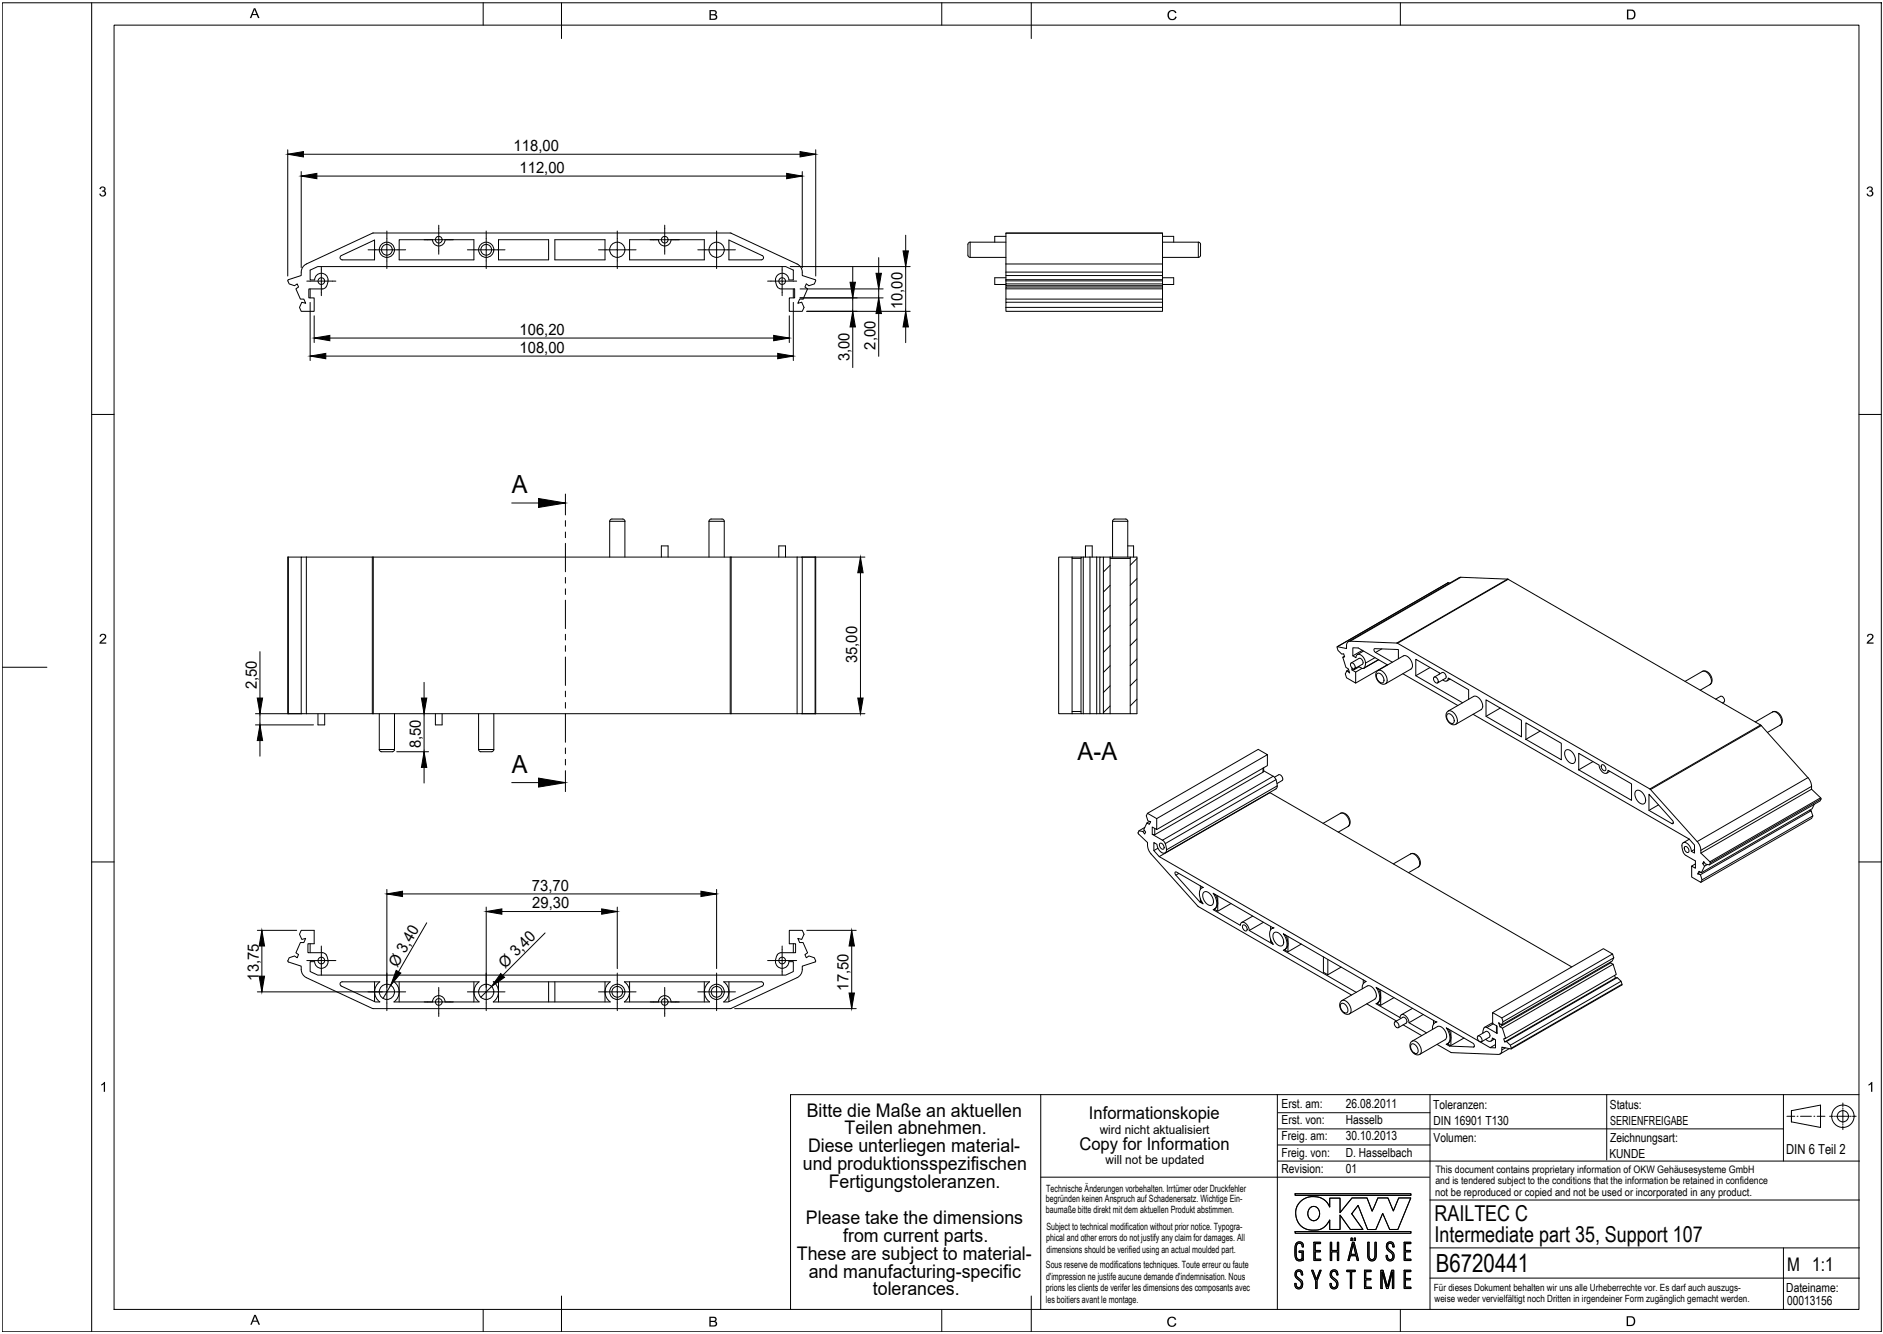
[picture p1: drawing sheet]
<svg xmlns="http://www.w3.org/2000/svg" width="421mm" height="298mm" viewBox="0 0 421 298" stroke-linecap="round" stroke-linejoin="round" font-family="sans-serif">
<!-- layer: 0 -->
<g fill="none" stroke="#000" stroke-width=".22">
<path d="M.5 .6h420v297h-420zM20.5 .6v297M25.5 5.6h390v287h-390zM108 .6v5M125.5 .6v8M210.5 .6v5M230.5 .6v8M313 .6v5M64.3 33.5v28.2M64.3 34.5h118M67.3 38.3v21.5M67.3 39.3h112"/>
<path d="M179.3 38.3v21.5M182.3 33.5v28.2M68.5 59a2.29 2.29 0 0 0-1.2 2.6l-2.8 .9M71.8 59.6v3.2h-3.2M76.1 57.2l7.6-3.6v4.5h-7.2a.5 .5 0 0 1-.5-.3 .5 .5 0 0 1 .1-.6zM83.2 52.1l-14.7 6.9M83.2 52.1h80.2M86.5 51.6v4.2h-4.2M89.2 53.6h7.5a1.4 1.4 0 0 0 1.4 1.4 1.4 1.4 0 0 0 1.4-1.4h6.4v4.5h-16.7zM90.7 55.8h-4.2v4.2M98.1 50.3v3.3h-3.3M100.6 53.6h-2.5v3.2"/>
<path d="M108.7 51.6v4.2h-4.2M111.4 53.6h11.2v4.5h-11.2zM112.9 55.8h-4.2v4.2M124 53.6h11.2v4.5h-11.2zM138 51.6v4.2h-4.2M140.7 53.6h6.5a1.4 1.4 0 0 0 1.4 1.4 1.4 1.4 0 0 0 1.4-1.4h7.4v4.5h-16.7zM142.2 55.8h-4.2v4.2M148.6 50.3v3.3h-2.5M151.1 53.6h-2.5v3.2M160.2 51.6v4.2h-4.2M162.9 53.6l7.5 3.5a.5 .5 0 0 1 .2 .6 .5 .5 0 0 1-.4 .4h-7.3zM163.4 52.1l14.8 6.9a2.27 2.27 0 0 1 1.1 2.6l2.9 .9 .1 .3"/>
<path d="M164.4 55.8h-4.2v4.2M174.8 59.6v3.2h-3.2M176.6 59.6h26.8M190.6 59.6v22.5M196.4 57.6v22M202.4 52.6v24M216.8 57.5h8M216.8 54.1l-.4 .3-.1 .2v2.4l.3 .4 .2 .1M224.8 52.1h35M224.8 54.1h-8v3.4M224.8 52.8h-2.5v1.3M224.8 52.1v9.5"/>
<path d="M224.8 59h35M259.8 54.1h8v3.4M259.8 57.5h8M259.8 52.8h2.5v1.3M259.8 52.1v9.5M267.8 54.1l.5 .3v.2v2.4v.3l-.5 .2M64.5 62.5l-.2 .3 .3 .6 1.2 .4 .6-.4 .3 .7-.6 .4 1 2.3h.8l.4 1-.8-.3-.6 1.2 .4 .9h2.9v-3h-1.2v-2h3.1M69.3 64.6v2M69.3 67.6v13M69.3 79.6h108M70.2 70.6v5.9M70.2 75.5h106.2"/>
<path d="M70.3 62.6h-1v-2.2l1.7-.8h104.6l1.7 .8v2.2h-1a1.54 1.54 0 0 0-1.9-1.5 1.54 1.54 0 0 0-1 2.2l.3 .8M70.3 62.6a1.54 1.54 0 0 1 2-1.5 1.54 1.54 0 0 1 .9 2.2l-.3 .8M72.9 64.1l-.3 .3-.5 .2M75.1 62.8h-3.3v3.3M173.7 64.1l.4 .3 .5 .2M176.4 70.6v5.9M177.3 64.6v2M177.3 67.6v13M178.1 62.8h-3.3v3.3M178.8 64.6h18.6M178.8 66.6h18.6M180.3 69.6h23.1"/>
<path d="M182.3 62.8l-.3 .6-1.2 .4-.6-.4-.3 .7 .6 .4-1 2.3h-.8l-.4 1 .9-.3 .5 1.2-.4 .9h-2.9v-3h1.2v-2h-3M224.8 62.8v.6h35v-.6M224.8 62.5v-.9h35v.9M224.8 63.4v.4h35v-.4M224.8 64.5v2.3h35v-2.3M224.8 64.5v-.4h35v.4M224.8 68.7v.9h35v-.9M224.8 68.7v-1.2h35v1.2M224.8 64.5h35M224.8 62.1h-2.5v1.5h2.5M224.8 62.5v.3M224.8 63.8v.3"/>
<path d="M224.8 66.8v.7M224.8 68.7h35M224.8 62.8h35M224.8 62.5h35M224.8 60.8h35M259.8 62.1h2.5v1.5h-2.5M259.8 62.5v.3M259.8 63.8v.3M259.8 66.8v.7M20.5 92.6h5M415.5 92.6h5M114.4 112.4h12"/>
<path d="M126.4 110.4v4.7M126.4 116.3v1.3M126.4 118.9v1.2M136.3 116.5v-.3l.5-.2h2.4h.2l.3 .5M136.3 116.5h3.4M136.3 116.5v8M139.7 116.5v8M158.5 116.5h3.4M158.5 116.5v8M158.5 116.5v-.3l.5-.2h2.4h.2l.3 .5M161.9 116.5v8M248.7 116.5v-.3l.5-.2h2.4h.2l.3 .5"/>
<path d="M248.7 116.5v8M248.7 116.5h3.4M252.1 116.5v8M64.5 124.5v35M67.3 124.5h-3v35M68.5 124.5h-1.2v35h1.2M68.5 124.5h109.7M68.5 124.5v35M83.2 124.5v35M83.4 124.5v35M126.4 121.4v6.4M126.4 129v1.3"/>
<path d="M126.4 131.6v1.2M126.4 134.1v6.4M147.8 124.5v-2.5h1.5v2.5M163.2 124.5v35M163.4 124.5v35M174.1 124.5v-2.5h1.5v2.5M178.2 124.5h1.1v35h-1.1M178.2 124.5v35M179.2 124.5h14.1M182.2 124.5v35M182.3 124.5v35M192.3 124.5v35"/>
<path d="M239.6 124.5h-3v35h3M239.6 124.5h2M239.6 124.5v35M239.6 124.8h2M242.1 124.5h-.5v35h.5M242.1 124.5h3.7M242.1 124.5v35M242.6 124.5v-2.5h1.5v2.5M243.6 124.5v35M245.1 124.5v35M246.6 124.5h-.8v35h.8M248.1 124.5h-1.5v35h1.5"/>
<path d="M248.1 124.8h4.5M248.1 124.5h4.5M248.1 124.5v35M248.1 130.8l-1.5 1.5M248.1 126.3l-1.5 1.5M248.1 135.3l-1.5 1.5M248.1 139.8l-1.5 1.5M252.1 122h1.3v2.5M252.6 124.5h1.5v35h-1.5zM254.1 124.8l-1.5 1.5M254.1 129.3l-1.5 1.5M254.1 133.8l-1.5 1.5"/>
<path d="M254.1 138.3l-1.5 1.5M323.7 130.2l-24.8 14.3M324 130.3l-.3-.1-24.8 14.3M326.5 129l10.4 .4M326.5 129l-24.7 14.3M326.5 129l-.4 .1-24.7 14.3M336.9 129.4l-24.7 14.3M336.9 129.4h.2M337.1 129.5l56.4 32.5-24.7 14.3-56.5-32.6M337.1 129.5l-24.8 14.2M.5 149.1h10M57.1 159.5h10.4"/>
<path d="M58.1 145.6v23.4M68.5 159.5h109.7M71.1 159.5v2.5h1.5v-2.5M84.8 159.5v8M88.2 159.5v8M94.8 152.5v22.5M97.3 159.5v2.5h1.5v-2.5M107 159.5v8M110.4 159.5v8M126.4 141.7v1.3M126.4 144.3v1.2M126.4 146.8v6.4"/>
<path d="M126.4 154.4v1.3M126.4 157v1.2M126.4 159.5v6.4M179.2 159.5h14.1M239.6 159.5h2M239.6 159h2M242.1 159.5h3.7M248.1 159.5h4.5M248.1 144.3l-1.5 1.5M248.1 148.8l-1.5 1.5M248.1 153.3l-1.5 1.5M248.1 157.8l-1.5 1.4"/>
<path d="M254.1 142.8l-1.5 1.5M254.1 147.3l-1.5 1.5M254.1 151.8l-1.5 1.4M254.1 156.2l-1.5 1.5M300.5 146.7l-.4 .2M301.4 149.6l-.3 .3M302 148.2l.5 .1 .4 .6a.43 .43 0 0 1-.3 .6 .43 .43 0 0 1-.5-.4l-.3-.5zM303.8 149l-1.1 .6M304.4 149.4l-1.4 .8M304.5 145.3l-2.1 1.3M304.7 148.1l-.2-.6-.6-.4-1.9 1.1M304.7 148.1l-.2 .3-1.8 1v.2l-.5 .1"/>
<path d="M304.8 145.5l-1.4 .8M305.2 148.2l-.2-.8-.6-.8a.71 .71 0 0 0-.8-.4 .71 .71 0 0 0-.5 .8l-.7-.4v-1.8h1.2l6.5 3.8M305.2 148.2l-.1 .5a.57 .57 0 0 1-.8 .6l-.7-.4M307.3 147l-2.1 1.2M307.4 145.8l-.3-.4 .2-.5 5.2 .2v2.1M307.4 145.8l3.8 2.2M307.8 150l6-3.5 .8 .2 .7 .8a1.75 1.75 0 0 1 0 2l-6 3.4-.8-.3-.7-.8-.3-1.1zM307.8 150.5a1.4 1.4 0 0 1 1.5 1.8 .83 .83 0 0 1-.9 .2 .83 .83 0 0 1-.5-.7l-.3-.7zM308 149.8a2.01 2.01 0 0 1 2 2.1v.4l-.3 .5M308.1 147.4l-3.3 1.9M308.8 145l-1.4 .8M310.1 148.6l-7.1 4"/>
<path d="M312.2 143.7l-10.4-.4a.84 .84 0 0 0-.8 1v.6l-2.1-.4-.1 .1a2.16 2.16 0 0 0 1.1 1.6l.4-.1 .2 .7-.4 .1 .7 2.2 .6 .4 .3 .9-.6-.5-.4 .7 .3 .9 2 1.1v-2.4l-.8-.5v-.5M312.2 143.7h.2M313.5 150.6l12.3 7.1M319.6 149.2l-3.2 1.8M320.5 151.4h.5l.4 .6a.43 .43 0 0 1-.2 .7 .43 .43 0 0 1-.6-.4l-.2-.6zM320.6 151.3l1.7-1 .6 .1a.9 .9 0 0 1 .2 1.2l-1.8 1M321.7 150.6v-.2l-5.3-3.1v3.7l10.5 6M322.5 151.9v.1a.64 .64 0 0 0 .8 .2 .64 .64 0 0 0 .4-.7l4.6 2.6v2.2M323.5 159.6l.5-.1 .4 .3 .4 .5 .2 .6a.61 .61 0 0 1-.4 .8 .61 .61 0 0 1-.7-.4l-.5-.9zM323.7 158.9a2.1 2.1 0 0 1 2 2.2l-.3 .7M324.1 151.8l-.7 .4M329.2 159.6l48.3 27.9 1.2 1.3v1.8l-.7-.4-.2-.8-.6-.8a.71 .71 0 0 0-.8-.4 .71 .71 0 0 0-.5 .8"/>
<path d="M331 158.6a1.9 1.9 0 0 0-.2-2.4l-.4-.3a.97 .97 0 0 0-1.1-.3l-5.8 3.4-.3 .8 .3 1.2 .7 .7 .9 .2 5.9-3.3M332.1 156.4l8 4.6v3.6l-8-4.5zM335.3 158.2l-3.2 1.9M380.5 150h.9l.5 .4 .5 .6 .3 1.2-.2 .4-.3 .4M380.5 150l-3.9 2.3M380.5 150a1.81 1.81 0 0 1 1.8 1.3l.2 1.1-.3 .6M382.2 153l-2.2 1.2M383.5 156.2l1.1-.6a.95 .95 0 0 1 .8 1.1l-.4 .4M396.2 159.1l.3-.1 .6 .1 .9 .9 .4 1.2-.2 .5-.3 .3M396.2 159.1l-3.9 2.2M396.2 159.1a1.87 1.87 0 0 1 1.8 1.4l.2 .5a.96 .96 0 0 1-.3 1M57.1 162h13"/>
<path d="M84.8 167.5v.2l.5 .3h2.4l.2-.1 .3-.4M84.8 167.5h3.4M88.7 168h7.1M107 167.5v.2l.5 .3h2.4l.2-.1 .3-.4M107 167.5h3.4M114.4 174.9h12M126.4 167.1v1.3M126.4 169.7v1.2M126.4 172.2v4.7M282.3 171.7v.9M282.4 171.6v.6M283.3 168.6v2.5l-24.8 14.3"/>
<path d="M283.8 177.1h.1M284.6 173.5l-2.2-1.3-.1 .4-24.2 13.9-.6-.1M284.6 173.5l-24.8 14.3M284.6 173.5l.6 .7M284.8 173.7l1.2-.6 .5 .4 .2 .6M285.2 176.3l-24.8 14.3M285.2 174.2l-24.8 14.3M285.2 174.2l.3 1.4M285.5 175.6l-24.8 14.3M285.5 175.6l-.3 .7M286.7 174.1l-.1 .3-1.2 .7M341 161.5l8 4.6v3.7l-8-4.6z"/>
<path d="M344.2 163.4l-3.2 1.8M349.9 167.7a1.45 1.45 0 0 1 2 1.1l.2 .8a.84 .84 0 0 1-.5 1 .84 .84 0 0 1-1-.4l-.8-1.4-.1-.7zM352.9 168.3l4.5 2.7 .3 .9 .6 .7a.62 .62 0 0 0 .8 .2 .62 .62 0 0 0 .3-.7l5.3 3.1v3.6l-11.8-6.8zM356 170.2l-3.1 1.8M357.9 171a.76 .76 0 0 1 .9 .3 .76 .76 0 0 1-.1 .9l-.7-.4-.1-.5zM359.8 172.4l-.7 .4M365.6 176.8a1.27 1.27 0 0 1 1.9 .8l.3 1a.85 .85 0 0 1-.4 1.1 .85 .85 0 0 1-1.2-.5l-.7-1.2-.1-.7zM368.6 177.5l5.4 6.1a.28 .28 0 0 1 0 .3 .28 .28 0 0 1-.3 .1l-5.1-2.9zM368.8 176.3l.1 .1M370.7 179.9l-2.1 1.2M393.5 162l.2 .1M393.7 162.1l-24.8 14.3 10.4 11.7"/>
<path d="M393.7 162.1l10.4 11.7M397.9 162l-2.9 1.7M404.1 173.8l-24.8 14.3M404.1 173.8l.6 1.1 .2 .8M404.9 175.7l-24.7 14.3v.6l2 2M404.9 175.7v.7M405.5 179.7l-.5 1-24.7 14.3M406.9 178.3l-2-1.9-24.7 14.2M406.9 178.3l-24.7 14.3M406.9 178.3l.1 .2M407 178.5l-.2 .5-24.8 14.3M407 178.5l-24.7 14.3"/>
<path d="M20.5 192.6h5M86.5 198.8v21.8M86.5 199.8h73.7M160.2 198.8v17.6M255.8 185.6l-.4 .2M255.9 184.9l-1.3 .7M256.5 181.7l24.7-14.2 2.1 1.1-24.8 14.3M257 183.6l-.7 .3M257.3 190.8l10.6 11.8 34.2 19.8M258.1 185.1v1.4M258.8 189.5l-.9 .6M259.1 191.4l24.7-14.3 67.5 39"/>
<path d="M259.2 188.5h.6l.4 .7a.44 .44 0 0 1-.4 .6 .44 .44 0 0 1-.5-.4l-.2-.5zM259.8 187.8l-2.3-1.4v-1.6l1 .6v-2.5l-2-1.2-.3 .6 .4 1.1 .6 .2-.3 .6-.6-.3-.7 1.5 .5 .5-.3 .5-.4-.6-.8-.2-.2 .6 2.1 2.1 .1 1.4 .7 1.1M259.8 187.7l.6 .8M260.4 188.5l.3 1.4M260.7 189.9a.73 .73 0 0 1-.5 .8 .73 .73 0 0 1-.9-.4l-.5-.8-.2-.8-.7-.4v1.8l1.2 1.3 74 42.7 1.2 .1v-1.8l-.7-.4a.76 .76 0 0 1-.7 .7 .76 .76 0 0 1-.8-.5M262.7 194.9h.3l5.9 3.4a1.79 1.79 0 0 0-.6 2.6l.6 1.1-.7-.4-5.4-6.1-.2-.3zM263.5 195.2l-.7 .4M268.3 197.9v.9M268.9 198.3l-.3 .1M268.9 198.3h.1M269.1 199.3a1.87 1.87 0 0 1 2.1 1.9 .84 .84 0 0 1-.4 1.1 .84 .84 0 0 1-1.1-.4l-.5-.6-.4-.9v-.6zM271.1 199.6l13.5 7.8a1.79 1.79 0 0 0-.6 2.6l.6 1-5.4-3.1-.2-.7-.6-.8a.65 .65 0 0 0-.7-.3 .65 .65 0 0 0-.5 .7l-6.1-3.5a1.8 1.8 0 0 0 .6-2.7z"/>
<path d="M271.6 199.9a2.3 2.3 0 0 1-.2 3.3l.8 .4 2.9-1.7M299.6 181.8l.6-.2 .8 .5 .6 .7 .2 1.1-.4 .7-2.3 1.3M299.6 181.8a2 2 0 0 1 2 2.1l-.3 .8M299.6 181.8l-3.9 2.2M315.3 190.8l.6-.1 .8 .4 .6 .9 .2 1-.4 .7-2.3 1.3M315.3 190.8a2.01 2.01 0 0 1 2 2.1v.4l-.3 .5M315.3 190.8l-3.9 2.2M374 183.8l-.3 .2M375.9 189a2.51 2.51 0 0 0 .9 2.2M376.5 189.2h.5l.5 .7a.44 .44 0 0 1-.3 .6 .44 .44 0 0 1-.6-.4l-.2-.5zM376.8 191.2l2.1 1.2v1.6l-.8-.5v2.5l2.1 1.2 .2-.6-.3-1.1-.7-.2 .3-.6 .6 .3 .7-1.4-.4-.6 .2-.5 .4 .6 .8 .2 .3-.5M377.6 187.5l-1.4 .8"/>
<path d="M378.7 189.8l-.7 .4M378.9 193l-.8 .5M379.3 188.1l.7 1.1 .2 .8M380.1 194.9l-.7 .4M380.9 192.8l-.3 .2M381.6 193.2l-.6 .4M382.2 192.6l.1 .2M404.4 181.1l.4 .1M405.2 182.3l-.4-1.1-24.7 14.3M405.2 182.3l-.3 .6-24.7 14.3M405.2 182.3l-24.8 14.3M415.5 192.6h5"/>
<path d="M57.5 207.9h8.8M58.5 207.9v13.7M64.5 215l2.8 .9a2.28 2.28 0 0 0 1.2 2.6M69.3 210.9v2M71.8 211.4v3.2h-3.2M72.1 212.9h-3.3v-2h1.4v-3h-2.9l-.4 .9 .6 1.1 .8-.2-.4 .9h-.8l-1 2.3 .6 .4-.3 .7-.6-.4-1.2 .4-.3 .8 .2 .2M72.1 212.9a1.89 1.89 0 0 1 .6 3.2 1.5 1.5 0 0 1-1.6 .1 1.5 1.5 0 0 1-.8-1.3M75.1 214.6h-3.3v3.3M83.7 219.4v4.4M86.5 219.1v2.5h-2.5M89.2 219.4v4.5M95.4 206.2l-9.8 16.9"/>
<path d="M105.9 219.4v4.5M107.1 219.4h-19a2.75 2.75 0 0 1 0 4.5h8.6a1.4 1.4 0 0 1 1.4-1.4 1.4 1.4 0 0 1 1.4 1.4h7.6M107.1 219.4a2.75 2.75 0 0 0 0 4.5M108.7 219.1v2.5h-4.2M108.7 202.7v17.9M108.7 203.7h29.3M110.3 219.4h26.1a2.75 2.75 0 0 0 0 4.5h-26.2a2.75 2.75 0 0 0 .1-4.5zM111.4 219.4v4.5M121.8 208.5l-14.3 14.3M122.6 219.4v4.5M124 219.4v4.5M135.2 219.4v4.5"/>
<path d="M138 217.4v4.2h-4.2M138 202.7v13.7M139.5 219.4h19.1a2.74 2.74 0 0 0 0 4.5h-8.6a1.4 1.4 0 0 0-1.4-1.4 1.4 1.4 0 0 0-1.4 1.4h-7.6a2.76 2.76 0 0 0-.1-4.5zM140.7 219.4v4.5M157.4 219.4v4.5M160.2 217.4v4.2h-4.2M162.9 219.4v4.4M174.6 212.9h3.2v-2h-1.4v-3h2.9l.4 .9-.5 1.1-.9-.2 .4 .9h.8l1 2.3-.6 .4 .3 .7 .6-.4 1.2 .4 .3 .7M174.6 212.9a1.89 1.89 0 0 0-.7 3.2 1.5 1.5 0 0 0 2.4-1.2h1v2.2l-1.7 .8h-104.6l-1.7-.8v-2.2h1M174.8 211.4v3.2h-3.2M177.3 210.9v2M178.1 214.6h-3.3v3.3"/>
<path d="M180.3 207.9h11.1M182.3 214.7l-.1 .3-2.9 .9a2.26 2.26 0 0 1-1.1 2.6l-15 6.9h-79.8l-14.9-6.9M190.4 207.9v17.5M268.3 200.8l.1 .7-.2 .1M268.4 201.5l.2 .1M272.2 200.2v3.4M277.7 206.8a.74 .74 0 0 1 .9 .3 .74 .74 0 0 1-.1 .9l-.7-.4zM280 204.7l-2.5 1.4M282.4 206.1l-3.2 1.8M284 209.9v.5l.3 .2M284 207v.8M284.6 207.3h.1"/>
<path d="M284.6 207.3l-.3 .2M284.7 208.5a1.27 1.27 0 0 1 1.9 .9l.3 1a.83 .83 0 0 1-.5 1 .83 .83 0 0 1-1-.4l-.8-1.3-.1-.6zM287.3 208.9a2.93 2.93 0 0 1 .3 2.9l-.5 .4 .8 .5M287.9 209.3v3.4M290.8 211l-2.9 1.7M295.8 213.8v3.5l1 .5 3-1.7M296.8 214.4v3.4M304.7 219v.8M305.3 219.3l-.2 .1M305.3 219.3h.1M359.9 215l.1 .2-24.7 14.3M360 215.2l.5 .3"/>
<path d="M360.4 213.2l-2-1.2-24.8 14.3M360.7 214l-.4 .8-24.7 14.3M360.9 218l.2 .5M361.5 218.5h-.4l-24.8 14.3M362.3 219.3l.2 .8-24.7 14.3M362.5 219.9l-24.7 14.3M57.5 221.6h28M76.3 220.3a.5 .5 0 0 1-.3-.5 .5 .5 0 0 1 .5-.4h8.4a2.74 2.74 0 0 0 0 4.5h-1l-7.6-3.5M90.7 221.6h-4.2v4.2M98.1 220.6v3.3h-2.5M100.6 223.9h-2.5v3.2M112.9 221.6h-4.2v4.2"/>
<path d="M142.2 221.6h-4.2v4.2M148.6 220.6v3.3h-2.5M151.1 223.9h-2.5v3.2M164.2 225.4h27.2M164.4 221.6h-4.2v4.2M170.4 220.3a.5 .5 0 0 0 .2-.5 .5 .5 0 0 0-.5-.4h-8.3a2.75 2.75 0 0 1-.1 4.5h1.1l7.6-3.5M299.7 224.3a1.28 1.28 0 0 1 1.6 1.4 .62 .62 0 0 1-.5 .7 .62 .62 0 0 1-.7-.4l-.5-.9zM299.9 223.6l5.9-3.3 .8 .2 .6 .7a1.77 1.77 0 0 1 .1 2.1l-5.7 3.2M299.9 223.6a2.01 2.01 0 0 1 2.1 2.1l-.1 .5-.3 .3M299.9 223.6l-.3 .4-.2 .5 .4 1.2 .8 .8 .5 .2 .5-.2M304.5 221a1.36 1.36 0 0 1 .8-1.7l-18.5-10.6 .6 1.1 .3 1.1a1.29 1.29 0 0 1-.9 1.4l16.3 9.4M305.5 224.3l6.6 3.9"/>
<path d="M308 220.9a2.9 2.9 0 0 1 .3 2.9l-.3 .3M308.6 221.2v3.4M311.6 222.9l-3 1.7-.8-.4 .2-.1M311.7 228.4a.74 .74 0 0 1 .8 .4 .74 .74 0 0 1-.1 .9l-.6-.5zM311.8 228.3l1.8-1 .5 .2a.91 .91 0 0 1 .2 1.1l-1.8 1M313.6 229l4.2 2.4M315.4 233.4a1.28 1.28 0 0 1 1.6 1.4 .64 .64 0 0 1-.6 .7 .64 .64 0 0 1-.7-.5l-.4-.9zM315.4 232.8l5.9-3.4a2 2 0 0 1 2 2.2l-.3 .7-6 3.4-.9-.2-.7-.8-.3-1.2zM315.6 232.7l.5-.1 .4 .2 .9 .9 .3 1.1-.1 .5-.3 .3M315.7 225.3l-2.5 1.5M318.1 226.7l-3.2 1.8M320.2 230a1.36 1.36 0 0 1 .8-1.6l-13.4-7.8 .5 1 .3 1.2a1.3 1.3 0 0 1-.8 1.5l5.3 3.1a.69 .69 0 0 1 .6-.7 .69 .69 0 0 1 .8 .4l.4 .7 .2 .7 3.9 2.3"/>
<path d="M320.4 228v.9M321 228.4h.1M321 228.4l-.2 .1M323.2 229.7l6 3.4 .3 .7-.2 .2-5.3-.2-.8-.5a1.79 1.79 0 0 0 .6-2.6zM323.7 229.9a2.9 2.9 0 0 1 .3 3l-.3 .2M323.7 233.1l-.2 .2 .7 .3M324.3 230.3v3.3M327.2 232l-3.2 1.8M329.5 233.9l-.2 .1M330.3 231.5l.5 .1 .4 .6a.43 .43 0 0 1-.2 .7 .43 .43 0 0 1-.6-.4l-.2-.5zM330.3 231.5l1.8-1 .5 .1a.9 .9 0 0 1 .3 1.2l-1.8 1M331.4 230.7v.2"/>
<path d="M332.3 229.6l2.3 1.3v-1.6l-1-.6v-2.4l2.1 1.2 .2 .8-.3 .8-.6-.6 .3 1 .5 .3 .7 2.2-.4 .1 .2 .7 .4-.1a2.14 2.14 0 0 1 1.1 1.6l-.1 .1-2-.4v.6a.84 .84 0 0 1-.8 1l-10.5-.4-3.2-1.8M332.3 229.6l-.2-.1a1.01 1.01 0 0 0-.7 1.2M333.6 228.5l-1.8 1.1M333.7 228.8l-1.4 .8M334 232.2l-.8 .4M334.3 233.4l-1.2 .7M334.5 229.2v1.4l.1 .3M335.7 227.5l24.7-14.3 .3 .8-24.8 14.3M335.8 229.8l24.7-14.3 .8 2.2-24.8 14.3M336.5 234.2l-.8 .4M336.7 232.7l24.8-14.2 .8 .8-24.7 14.3M337.3 234.3l-2 1.2"/>
<path d="M232.6 244.6v48M285.5 244.6v48M285.6 259.5h130M285.6 252.3h113M285.6 255.9h34M285.6 248.7h34M319.6 244.6v48M359.1 244.6v14.6M398.6 244.6v14.9M399.4 249.4h1.8M400.4 250.7v-2.5v2.5M400.4 248.2l6.5-1.3v5l-6.5-1.2"/>
<path d="M401.7 249.4h.2M402.4 249.4h2.5M405.4 249.4h.2M406.1 249.4h1.8M408.9 249.4h.9M410 249.4h.2M410.4 249.4h3M411.9 246.5v.8M411.9 247.6v.2M411.9 248v2.9M411.9 251.1v.2M411.9 251.6v.8"/>
<path d="M413.6 249.4h.2M414 249.4h.9M415.5 244.6h-238.8v48M232.6 263.1h86.9M289.5 266.8h25.9v.3h-25.9zM289.5 275.2h25.9v.4h-25.9zM289.8 277.8a.93 .93 0 0 1 1.1-.2 .93 .93 0 0 1 .4 1h-.2a.7 .7 0 0 0-.8-.8 .7 .7 0 0 0-.6 1 3.3 3.3 0 0 0 .4 2.6l.9-.1v-1.4h-.6v-.4h.9v2.1a1.26 1.26 0 0 1-1.5-.1 1.26 1.26 0 0 1-.4-1.4l.1-1.7zM290.6 268.6a4.1 4.1 0 0 1 6.6 1.1v-2h2.3v3.3l2.7-3.3h3.3l1.2 3 1.3-3h2.2l1.2 2.9 1.2-2.9h2.7l-2.9 7h-1.8l-1.6-3.5-1.5 3.6h-1.8l-2.2-5.4-1.4 1.8 2.5 3.5h-2.8l-2.3-3.2v3.2h-2.3v-2.1a3.6 3.6 0 0 1-3.2 2.3h-.5a3.8 3.8 0 0 1-3.6-2.2 3.8 3.8 0 0 1 .7-4.1zM292.8 270a1.38 1.38 0 0 1 1.7-.1 1.38 1.38 0 0 1 .4 1.7 1.33 1.33 0 0 1-1.6 1.2 1.33 1.33 0 0 1-1-1.8zM293.7 277.6h1.5v.3h-1.2v1.5h1.1v.3h-1.1v1.7h1.2v.3h-1.5zM297.3 277.6h.3v1.8h1.3v-1.8h.3v4.1h-.3v-2h-1.3v2h-.3zM302 276.7h.2v.5h-.2z"/>
<path d="M302.3 277.6h.3l1.1 4.1h-.3l-.3-1.1h-1.3l-.2 1.1h-.3zM302.5 278l.5 2.3h-1.1zM302.7 276.7h.3v.5h-.3zM305.7 277.6h.3v2.7a.75 .75 0 0 0 .2 .9 .75 .75 0 0 0 .9 .1l.2-.8v-2.9h.3v2.8a1.01 1.01 0 0 1-1 1.4 1.01 1.01 0 0 1-.9-1.4zM310.2 277.7a.88 .88 0 0 1 1-.1 .88 .88 0 0 1 .4 1h-.3a.63 .63 0 0 0-.7-.8 .63 .63 0 0 0-.4 1.1l.4 .4a1.34 1.34 0 0 1 1 1.1 1.34 1.34 0 0 1-.7 1.3 .94 .94 0 0 1-1.1-1.2h.3a.67 .67 0 0 0 .7 1 .67 .67 0 0 0 .4-1.2l-.3-.4a1.42 1.42 0 0 1-.7-2.2zM313.8 277.6h1.5v.3h-1.2v1.5h1.2v.3h-1.2v1.7h1.3v.3h-1.6zM319.6 268.2h96M319.6 278.9h96M398.6 278.9v13.7M108 292.6v5M125.5 289.6v8M210.5 292.6v5"/>
<path d="M230.5 289.6v8M289.6 284.1a.88 .88 0 0 1 1.1-.2 .88 .88 0 0 1 .5 1h-.3a.62 .62 0 0 0-.8-.8 .62 .62 0 0 0-.3 1l.3 .3a1.55 1.55 0 0 1 .8 2.4 .94 .94 0 0 1-1.1 .1 .94 .94 0 0 1-.4-1.1h.3a.67 .67 0 0 0 .7 .9 .67 .67 0 0 0 .4-1.1l-.3-.4a1.46 1.46 0 0 1-.9-2.1zM293.1 283.9h.4l.7 2 .8-2h.3l-.9 2.3v1.7h-.3v-1.7zM297.6 284a.88 .88 0 0 1 1.1-.1 .88 .88 0 0 1 .3 1h-.3a.62 .62 0 0 0-.7-.8 .62 .62 0 0 0-.3 1l.2 .3a1.52 1.52 0 0 1 .7 2.5 .94 .94 0 0 1-1-.1 .94 .94 0 0 1-.3-1h.3a.67 .67 0 0 0 .7 .9 .67 .67 0 0 0 .4-1.1l-.4-.4a1.42 1.42 0 0 1-.7-2.2zM301 283.9h1.9v.3h-.8v3.7h-.3v-3.7h-.8zM305 283.9h1.4v.3h-1.1v1.5h1.1v.3h-1.1v1.6h1.2v.3h-1.5zM308.6 283.9h.5l1 3.6 .9-3.6h.5v4h-.3v-3.7l-.9 3.7h-.4l-1-3.7v3.7h-.3zM313 292.6v5M313.8 283.9h1.5v.3h-1.2v1.5h1.2v.3h-1.2v1.6h1.3v.3h-1.6zM319.6 285.6h96"/>
<circle cx="86.5" cy="55.8" r="1.7"/>
<circle cx="86.5" cy="55.8" r="1.2"/>
<circle cx="98.1" cy="53.6" r=".75"/>
<circle cx="108.7" cy="55.8" r="1.7"/>
<circle cx="108.7" cy="55.8" r="1.2"/>
<circle cx="138" cy="55.8" r="1.7"/>
<circle cx="148.6" cy="53.6" r=".75"/>
<circle cx="160.2" cy="55.8" r="1.7"/>
<circle cx="71.8" cy="62.8" r=".75"/>
<circle cx="174.8" cy="62.8" r=".75"/>
<circle cx="71.8" cy="214.6" r=".75"/>
<circle cx="174.8" cy="214.6" r=".75"/>
<circle cx="86.5" cy="221.6" r="1.7"/>
<circle cx="98.1" cy="223.9" r=".75"/>
<circle cx="108.7" cy="221.6" r="1.7"/>
<circle cx="138" cy="221.6" r="1.7"/>
<circle cx="138" cy="221.6" r="1.2"/>
<circle cx="148.6" cy="223.9" r=".75"/>
<circle cx="160.2" cy="221.6" r="1.7"/>
<circle cx="160.2" cy="221.6" r="1.2"/>
<circle cx="411.9" cy="249.4" r="2.5"/>
<circle cx="411.9" cy="249.4" r="1.25"/>
</g>
<g fill="#000">
<path d="M261.2 2.6l.8-.4 .8 .4 .1 .3h-.3l-.3-.4-.6 .1-.3 .3-.2 .4 .2 .6 .4 .3 .6-.1 .3-.4 .3 .1-.3 .5-.9 .2-.6-.3-.3-.8zM22.4 41.9l.7-.2 .5 .3v.4l-.3 .3 .3 .2 .1 .4-.4 .6h-.7l-.3-.4-.1-.2h.3l.2 .3 .3 .1 .4-.4-.2-.4-.4-.1v-.2l.5-.2v-.4l-.5-.1-.3 .4-.3-.1zM417.4 41.9l.7-.2 .5 .3v.4l-.3 .3 .3 .2 .1 .4-.4 .5-.6 .1-.4-.4-.1-.2h.3l.2 .3 .3 .1 .4-.4-.2-.4-.4-.1v-.2l.4-.2 .1-.4-.5-.1-.3 .4-.3-.1zM22.5 141.8l.6-.2 .5 .3 .1 .6-1.1 1.1h1.1v.2h-1.5l.2-.4 1.1-1.1-.1-.3-.3-.2-.4 .2-.1 .3h-.3zM417.4 141.8l.7-.2 .5 .3 .1 .6-1.1 1.1h1.2v.2h-1.6l.1-.3 1.2-1.2-.1-.3-.3-.2-.4 .2-.1 .3h-.3zM22.6 242.3l.9-.5v2.2h-.3v-1.7l-.6 .3zM417.6 242.3l.9-.5v2.2h-.3v-1.7l-.6 .3zM261.1 294.6l.7-.4 .9 .3 .2 .4h-.3l-.3-.4-.7 .1-.4 .6 .1 .7 .4 .3h.5l.4-.5 .3 .1-.3 .5-.7 .2-.8-.3-.2-.7z"/>
<path d="M56.7 1.8h.4l.9 2.2h-.3l-.3-.6h-1l-.2 .6h-.4zM56.9 2.1l-.4 1h.8z"/>
<path d="M158.6 2.3h1.1l.4 .2 .1 .4-.3 .4 .3 .2 .1 .3-.2 .5-1.5 .1zM158.9 2.5v.7l1-.2-.1-.4zM158.9 3.4v.8h.7l.4-.3-.2-.4z"/>
<path d="M363.6 2.1l1.2 .1 .5 .3 .2 .9-.3 .7-.5 .2h-1.1zM363.9 2.4v1.7l1-.1 .3-.6-.1-.7-.4-.3z"/>
<path d="M56.8 293.8h.4l.9 2.2h-.3l-.3-.6h-1l-.2 .6h-.4zM57 294.1l-.4 1h.8z"/>
<path d="M158.5 294.2l1.2 .1 .4 .2 .1 .4-.3 .4 .4 .3-.2 .7-1.6 .1zM158.8 294.5v.7l.8-.1 .3-.1-.2-.4zM158.8 295.4v.8h.8l.3-.2v-.5z"/>
<path d="M363.6 294.1h1.2l.5 .4 .2 .9-.4 .7-.5 .2h-1zM363.9 294.4v1.7l1-.1 .3-.5-.2-.9-.3-.2z"/>
</g>
<g fill="#000" stroke="#000" stroke-width=".22">
<path d="M64.3 34.5l3.5-.6v1.2zM67.3 39.3l3.5-.6v1.2zM175.8 38.7l3.5 .6-3.5 .6zM178.8 33.9l3.5 .6-3.5 .6zM201.8 56.1h1.2l-.6 3.5zM69.3 79.6l3.5-.6v1.2zM70.2 75.5l3.5-.6v1.2zM172.9 74.9l3.5 .6-3.5 .6zM173.8 79l3.5 .6-3.5 .6zM190 63.1h1.2l-.6 3.5zM190.6 69.6l.6 3.5h-1.2zM195.8 61.1h1.2l-.6 3.5z"/>
<path d="M196.4 66.6l.6 3.5h-1.2zM202.4 69.6l.6 3.5h-1.2zM120.4 111.4l6 1-6 1zM192.3 124.5l.6 3.5h-1.2zM57.5 156h1.2l-.6 3.5zM94.2 156h1.2l-.6 3.5zM191.7 156h1.2l-.6 3.5zM58.1 162l.6 3.5h-1.2zM94.8 168l.6 3.5h-1.2zM120.4 173.9l6 1-6 1zM86.5 199.8l3.5-.6v1.1zM156.7 199.2l3.5 .6-3.5 .5z"/>
<path d="M58.5 207.9l.6 3.5h-1.2zM108.7 203.7l3.5-.6v1.2zM134.5 203.1l3.5 .6-3.5 .6zM190.4 207.9l.6 3.5h-1.2zM57.9 218.1h1.2l-.6 3.5zM88.6 216.8l1 .6-2.3 2.8zM111.9 217.5l.9 .9-2.9 2zM189.8 221.9h1.2l-.6 3.5z"/>
</g>
<g font-size="5.6">
<text x="114.4" y="110.3">A</text>
<text x="114.4" y="172.7">A</text>
<text x="240.9" y="169.8">A-A</text>
<text x="320.9" y="284.3">B6720441</text>
</g>
<g font-size="4.9">
<text x="320.6" y="272.9">RAILTEC C</text>
<text x="320.6" y="277.6">Intermediate part 35, Support 107</text>
</g>
<g font-size="4.2">
<text x="180.3" y="249.5">Bitte die Maße an aktuellen</text>
<text x="180.6" y="257.5">Diese unterliegen material-</text>
<text x="188.8" y="253.5">Teilen abnehmen.</text>
<text x="179.4" y="261.5">und produktionsspezifischen</text>
<text x="185.2" y="265.5">Fertigungstoleranzen.</text>
<text x="180.1" y="273.5">Please take the dimensions</text>
<text x="178.1" y="281.5">These are subject to material-</text>
<text x="188.5" y="277.5">from current parts.</text>
<text x="180.8" y="285.5">and manufacturing-specific</text>
<text x="399.4" y="284">M 1:1</text>
<text x="195.1" y="289.5">tolerances.</text>
</g>
<g font-size="3.9">
<text x="243.4" y="250.1">Informationskopie</text>
<text x="241.3" y="256.9">Copy for Information</text>
</g>
<g font-size="3.5">
<text x="114.8" y="33.8">118,00</text>
<text x="116.1" y="38.6">112,00</text>
<text x="201.7" y="69.1" transform="rotate(-90 201.7 69.1)">10,00</text>
<text x="116.1" y="74.8">106,20</text>
<text x="116.1" y="78.9">108,00</text>
<text x="189.9" y="80.7" transform="rotate(-90 189.9 80.7)">3,00</text>
<text x="195.7" y="78.1" transform="rotate(-90 195.7 78.1)">2,00</text>
<text x="191.6" y="148.2" transform="rotate(-90 191.6 148.2)">35,00</text>
<text x="57.4" y="154" transform="rotate(-90 57.4 154)">2,50</text>
<text x="94.1" y="167.2" transform="rotate(-90 94.1 167.2)">8,50</text>
<text x="118.9" y="199">73,70</text>
<text x="119" y="203">29,30</text>
<text x="57.8" y="219.1" transform="rotate(-90 57.8 219.1)">13,75</text>
<text x="88.8" y="216.3" transform="rotate(-60 88.8 216.3)">Ø 3,40</text>
<text x="112.9" y="216.6" transform="rotate(-45 112.9 216.6)">Ø 3,40</text>
<text x="189.7" y="221.4" transform="rotate(-90 189.7 221.4)">17,50</text>
</g>
<text font-size="3.1" x="399.2" y="258">DIN 6 Teil 2</text>
<g font-size="2.8">
<text x="286.4" y="247.7">Erst. am:</text>
<text x="286.4" y="251.3">Erst. von:</text>
<text x="300.8" y="251.2">Hasselb</text>
<text x="300.8" y="247.6">26.08.2011</text>
<text x="320.4" y="247.9">Toleranzen:</text>
<text x="320.4" y="251.4">DIN 16901 T130</text>
<text x="359.8" y="247.9">Status:</text>
<text x="359.9" y="251.4">SERIENFREIGABE</text>
<text x="245.8" y="253.3">wird nicht aktualisiert</text>
<text x="286.4" y="254.9">Freig. am:</text>
<text x="300.8" y="254.8">30.10.2013</text>
<text x="320.4" y="255.3">Volumen:</text>
<text x="359.9" y="255.3">Zeichnungsart:</text>
<text x="247.1" y="260.1">will not be updated</text>
<text x="286.4" y="258.5">Freig. von:</text>
<text x="286.4" y="262.1">Revision:</text>
<text x="300.8" y="258.6">D. Hasselbach</text>
<text x="300.8" y="262.2">01</text>
<text x="359.7" y="258.7">KUNDE</text>
<text x="399.2" y="288.6">Dateiname:</text>
<text x="399.4" y="291.6">00013156</text>
</g>
<text font-size="2.4" x="320.8" y="267.2">not be reproduced or copied and not be used or incorporated in any product.</text>
<g font-size="2.3">
<text x="320.9" y="262.1">This document contains proprietary information of OKW Gehäusesysteme GmbH</text>
<text x="320.8" y="264.6">and is tendered subject to the conditions that the information be retained in confidence</text>
</g>
<g font-size="2.2">
<text x="233.8" y="268.5">begründen keinen Anspruch auf Schadenersatz. Wichtige Ein-</text>
<text x="233.8" y="266.3">Technische Änderungen vorbehalten. Irrtümer oder Druckfehler</text>
<text x="233.8" y="271.1">baumaße bitte direkt mit dem aktuellen Produkt abstimmen.</text>
<text x="233.9" y="274.8">Subject to technical modification without prior notice. Typogra-</text>
<text x="233.8" y="277.4">phical and other errors do not justify any claim for damages. All</text>
<text x="233.9" y="280">dimensions should be verified using an actual moulded part.</text>
<text x="233.8" y="283.4">Sous reserve de modifications techniques. Toute erreur ou faute</text>
<text x="233.8" y="286">d'impression ne justife aucune demande d'indemnisation. Nous</text>
<text x="233.7" y="288.6">prions les clients de verifer les dimensions des composants avec</text>
<text x="233.8" y="291.1">les boitiers avant le montage.</text>
<text x="320.5" y="288.5">Für dieses Dokument behalten wir uns alle Urheberrechte vor. Es darf auch auszugs-</text>
<text x="320.6" y="291">weise weder vervielfältigt noch Dritten in irgendeiner Form zugänglich gemacht werden.</text>
</g>
</svg>
